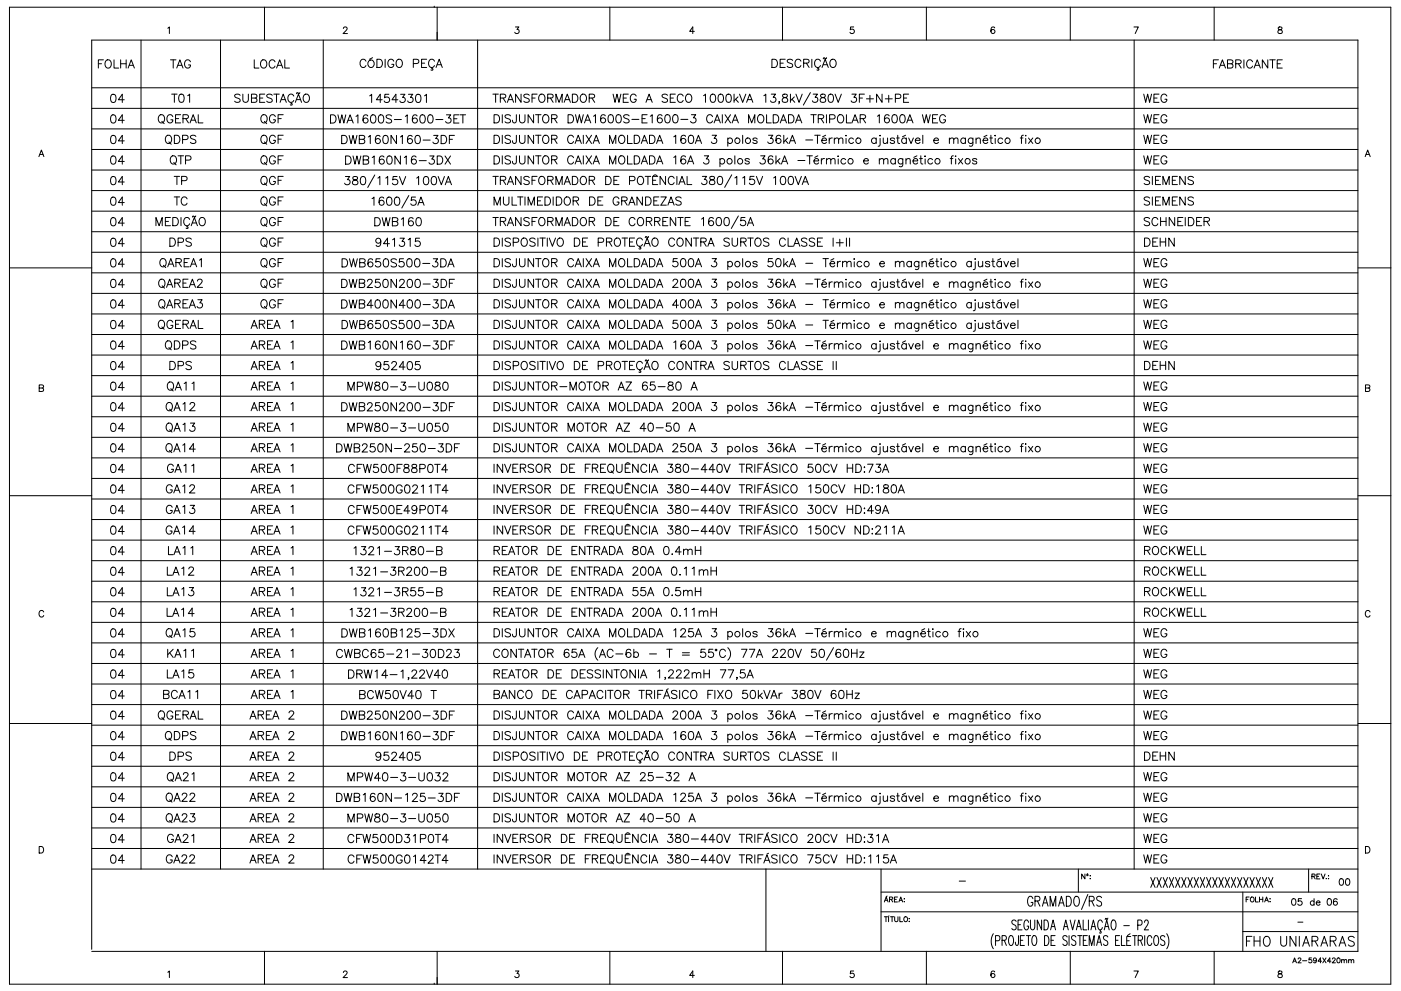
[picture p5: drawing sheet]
<svg xmlns="http://www.w3.org/2000/svg" width="594mm" height="420mm" viewBox="0 0 594 420" stroke-linecap="round" stroke-linejoin="round" font-family="sans-serif">
<!-- layer: 0 -->
<g fill="none" stroke="#000" stroke-width=".42">
<path d="M4 3.1h585.8v414.2h-585.8zM59.8 17v351.5M71.2 12l.6-.6v2.8M93.5 17v351.5M112.2 3.1v13.9M137.1 17v351.5M145.6 12.1l.5-.7h.6l.5 .6-.4 .9-1.3 1.3h1.8M184.1 3.1h.1M185.4 3.1v13.9M202.5 17v351.5M218.6 11.4h1.4l-.8 1.1a.93 .93 0 0 1 .7 1.5 .93 .93 0 0 1-1.6-.3M258.6 3.1v13.9"/>
<path d="M294.4 13.3h-2l1.4-1.9v2.8M331.8 3.1v13.9M362 11.4h-1.3l-.1 1.2a.99 .99 0 0 1 1.4 0 .99 .99 0 0 1-.1 1.5 .99 .99 0 0 1-1.5-.4M392.8 3.1v13.9M421.8 11.8l-.2-.2a.9 .9 0 0 0-1.3 .4v1.8a.86 .86 0 0 0 1.4 .1 .86 .86 0 0 0-.3-1.4 .86 .86 0 0 0-1.2 .8M453.8 3.1v13.9M480.8 11.4h1.9l-1.3 2.8M480.9 17v351.5M514.9 3.1v13.9M542.1 11.6v.8l1.2 .4 .4 .5a.93 .93 0 0 1-.9 1 .93 .93 0 0 1-.9-1l1.7-1.2-.1-.5zM38.9 37.2h536.9M103 39.9v2.5a1.18 1.18 0 0 0 1.1 1 1.18 1.18 0 0 0 1.2-1v-2.5"/>
<path d="M112.3 39.9h-2.2v3.5h2.2M116.1 39.9h2.3M117.3 39.9v3.5M125.9 39.4l.6 .2M125.9 39.4l-.2 .3M127.2 39.2l-.4 .5-.3-.1M327.3 25.1h1.2a1.86 1.86 0 0 1 1.2 1.8 1.86 1.86 0 0 1-1.2 1.7h-1.2zM330.8 26.8h1.3M333 25.1h-2.2v3.5h2.2M336.1 25.6a1.31 1.31 0 0 0-1.2-.5 1.31 1.31 0 0 0-1.1 .9l.3 .4 1.7 .7 .3 1a1.52 1.52 0 0 1-2.3 0M339.6 26a1.29 1.29 0 0 0-1.5-.9 1.29 1.29 0 0 0-1 1.3v.9a1.29 1.29 0 0 0 1 1.3 1.29 1.29 0 0 0 1.5-.8M340.8 26.8l2-.2 .3-.5-.2-.6-.6-.4h-1.5v3.5"/>
<path d="M341.9 26.8l1.2 1.8M344.3 25.1v3.5M346.7 28.6v.5h.4l.1 .5h-.8M347.9 26a1.28 1.28 0 0 0-1.5-.9 1.28 1.28 0 0 0-1 1.3v.9a1.28 1.28 0 0 0 1 1.3 1.28 1.28 0 0 0 1.5-.8M348.6 28.6l1.3-3.5 1.3 3.5M349.1 27.4h1.6M350.5 24.5l-.3 .4-.8-.4-.3 .5M352.6 25.3a1.74 1.74 0 0 1 2 1.2 1.74 1.74 0 0 1-1 2.1 1.82 1.82 0 0 1-1.8-1.3 1.82 1.82 0 0 1 .8-2zM38.9 45.9h536.9M38.9 54.7h536.9M101.8 40.4a1.32 1.32 0 0 0-1.2-.5 1.32 1.32 0 0 0-1.1 .8l.3 .5 1.7 .7 .3 1a1.54 1.54 0 0 1-2.3 0M106.6 41.6l2-.2 .4-.5-.2-.7-.7-.3h-1.5v3.5h1.5a.91 .91 0 0 0 .9-.9 .91 .91 0 0 0-.9-.9"/>
<path d="M110.1 41.6h1.3M115.4 40.4a1.32 1.32 0 0 0-1.2-.5 1.32 1.32 0 0 0-1.1 .8l.3 .5 1.7 .7a.82 .82 0 0 1 0 1.3 1.63 1.63 0 0 1-2-.3M118.8 43.4l1.3-3.5 1.3 3.5M119.3 42.2h1.6M123.4 43.4v.5l.5 .2v.3h-.8M124.6 40.7a1.29 1.29 0 0 0-1.5-.8 1.29 1.29 0 0 0-1 1.3v.9a1.29 1.29 0 0 0 1 1.3 1.29 1.29 0 0 0 1.5-.8M125.2 43.4l1.4-3.5 1.3 3.5M125.7 42.2h1.7M128.9 40.4a1.28 1.28 0 0 1 1.5-.4 1.28 1.28 0 0 1 .8 1.2v.9a1.33 1.33 0 0 1-1.3 1.3 1.33 1.33 0 0 1-1.4-1.3zM16.5 66.4l1.1-2.8 1 2.8M16.9 65.5h1.3M38.9 63.4h536.9"/>
<path d="M38.9 72.1h536.9M210.2 74.8v3.5M212.2 76.4l1.9-.1 .4-.5-.2-.7-.7-.3h-1.4v3.5M213.3 76.4l1.2 1.9M215.1 78.3l1.4-3.5 1.3 3.5M215.6 77.1h1.7M221 74.8v3.5l-2.4-3.5v3.5M224.4 75.3a1.31 1.31 0 0 0-1.2-.6 1.31 1.31 0 0 0-1.1 .9l.3 .5 1.7 .7 .3 1a1.52 1.52 0 0 1-2.3 0M225.6 76.4h1.3M227.8 74.8h-2.2v3.5M229.1 74.9a1.74 1.74 0 0 1 2.1 1.2 1.74 1.74 0 0 1-1.1 2.2 1.82 1.82 0 0 1-1.7-1.3 1.82 1.82 0 0 1 .7-2.1zM232.2 76.4l2-.1 .4-.5-.2-.7-.7-.3h-1.5v3.5"/>
<path d="M233.4 76.4l1.2 1.9M235.7 78.3v-3.5l1.4 3.5 1.3-3.5v3.5M239.2 78.3l1.3-3.5 1.4 3.5M239.7 77.1h1.7M242.7 74.8h1.2a1.86 1.86 0 0 1 1.2 1.7 1.86 1.86 0 0 1-1.2 1.8h-1.2zM246.7 74.9a1.74 1.74 0 0 1 2.1 1.2 1.74 1.74 0 0 1-1.1 2.2 1.82 1.82 0 0 1-1.7-1.3 1.82 1.82 0 0 1 .7-2.1zM249.8 76.4l2-.1 .4-.5-.2-.7-.7-.3h-1.5v3.5M251 76.4l1.2 1.9M256.8 74.8h1.2a1.86 1.86 0 0 1 1.2 1.7 1.86 1.86 0 0 1-1.2 1.8h-1.2zM260.3 76.4h1.3M262.5 74.8h-2.2v3.5h2.2M266.9 76.6h1.5a.91 .91 0 0 0 .9-.9 .91 .91 0 0 0-.9-.9h-1.5v3.5"/>
<path d="M270.9 74.9a1.74 1.74 0 0 1 2.1 1.2 1.74 1.74 0 0 1-1.1 2.2 1.82 1.82 0 0 1-1.7-1.3 1.82 1.82 0 0 1 .7-2.1zM274.7 74.8v3.5M276.7 76.4h1.4M278.9 74.8h-2.2v3.5h2.2M282.2 74.8v3.5l-2.3-3.5v3.5M285.9 75.6a1.28 1.28 0 0 0-1.5-.8 1.28 1.28 0 0 0-1 1.3v.8a1.28 1.28 0 0 0 1 1.4 1.28 1.28 0 0 0 1.5-.9M287 74.8v3.5M287.9 78.3l1.3-3.5 1.3 3.5M288.4 77.1h1.6M291.4 74.8v3.5h1.9M297.8 74.8h1.8l-.9 1.3a1.16 1.16 0 0 1 .8 1.9 1.16 1.16 0 0 1-2-.4M301.1 74.9a.7 .7 0 0 0 .4 1.2 1.25 1.25 0 0 1 1.4 .5 1.25 1.25 0 0 1-.1 1.5l-1.2 .2a1 1 0 0 1-.8-1.1 1 1 0 0 1 1-.9l.7-.2a.7 .7 0 0 0 .3-1.2z"/>
<path d="M304.6 74.9a1.14 1.14 0 0 1 1.7 .5 1.76 1.76 0 0 1-1.2 2.9 2.23 2.23 0 0 1-.5-3.4zM310.3 74.1l-3 5.3M311.6 75.4l.8-.6v3.5M314.9 75.4l.9-.6v3.5M319.7 74.8h-1.6l-.2 1.5a1.23 1.23 0 0 1 1.9-.1 1.23 1.23 0 0 1-.3 1.9 1.23 1.23 0 0 1-1.8-.5M320.7 74.8l1.4 3.5 1.3-3.5M328 75.4l.9-.6v3.5M331.4 74.9a1.15 1.15 0 0 1 1.6 .5 1.76 1.76 0 0 1-1.1 2.9 2.23 2.23 0 0 1-.5-3.4zM334.7 74.9a1.15 1.15 0 0 1 1.6 .5 1.76 1.76 0 0 1-1.1 2.9 2.23 2.23 0 0 1-.5-3.4zM337.2 74.8l1.3 3.5 1.3-3.5M340.2 78.3l1.3-3.5 1.3 3.5M340.7 77.1h1.6"/>
<path d="M578.9 66.4l1-2.8 1.1 2.8M579.3 65.5h1.3M38.9 80.8h536.9M38.9 89.5h536.9M38.9 98.2h536.9M66.1 95.7v-3.5l1.4 3.5 1.3-3.5v3.5M70.1 93.9h1.3M72.3 92.2h-2.2v3.5h2.2M73.3 92.2h1.1a1.86 1.86 0 0 1 1.2 1.8 1.86 1.86 0 0 1-1.2 1.7h-1.1zM76.8 92.2v3.5M79.3 95.7v.5l.4 .2v.3h-.8M80.4 93a1.28 1.28 0 0 0-1.5-.8 1.28 1.28 0 0 0-1 1.3v.9a1.28 1.28 0 0 0 1 1.3 1.28 1.28 0 0 0 1.5-.8"/>
<path d="M81.1 95.7l1.3-3.5 1.3 3.5M81.6 94.5h1.6M83 91.5l-.3 .5-.8-.4-.3 .4M84.7 92.7a1.29 1.29 0 0 1 1.5-.4 1.29 1.29 0 0 1 .9 1.2v.9a1.33 1.33 0 0 1-1.4 1.3 1.33 1.33 0 0 1-1.3-1.3zM157.7 84.2l.9-.6v3.4M162.7 84.1a1.02 1.02 0 0 0-1.5-.4 1.99 1.99 0 0 0 .7 3.3 1.08 1.08 0 0 0 1-1.1 1.08 1.08 0 0 0-1.1-1 1.08 1.08 0 0 0-1.1 1M164.4 83.7a1.13 1.13 0 0 1 1.7 .5 1.75 1.75 0 0 1-1.2 2.8 2.22 2.22 0 0 1-.5-3.3zM167.7 83.7a1.12 1.12 0 0 1 1.7 .5 1.75 1.75 0 0 1-1.2 2.8 2.2 2.2 0 0 1-.5-3.3zM173.4 82.9l-3 5.3M176.2 83.6h-1.7l-.1 1.4a1.23 1.23 0 0 1 1.8 0 1.23 1.23 0 0 1-.2 1.9 1.23 1.23 0 0 1-1.8-.5M177.2 87l1.3-3.4 1.3 3.4M177.7 85.9h1.6"/>
<path d="M4.1 113.6h34.8M38.9 107h536.9M38.9 115.7h536.9M209.5 100.9h1.2a1.86 1.86 0 0 1 1.2 1.8 1.86 1.86 0 0 1-1.2 1.7h-1.2zM213 100.9v3.5M216.5 101.4a1.31 1.31 0 0 0-1.3-.5 1.31 1.31 0 0 0-1.1 .9l.4 .5 1.6 .6 .4 1a1.52 1.52 0 0 1-2.4 0M217.6 102.8h1.5a.92 .92 0 0 0 .9-1 .92 .92 0 0 0-.9-.9h-1.5v3.5M221.3 101.4a1.29 1.29 0 0 1 1.5-.4 1.29 1.29 0 0 1 .8 1.3v.8a1.33 1.33 0 0 1-1.3 1.4 1.33 1.33 0 0 1-1.3-1.4zM226.9 101.4a1.32 1.32 0 0 0-1.2-.5 1.32 1.32 0 0 0-1.1 .9l.3 .5 1.7 .6 .3 1a1.54 1.54 0 0 1-2.3 0M228.1 100.9v3.5M230.1 100.9v3.5M232.1 100.9v3.5"/>
<path d="M232.9 100.9l1.3 3.5 1.4-3.5M236.9 101.1a1.74 1.74 0 0 1 2.1 1.2 1.74 1.74 0 0 1-1.1 2.1 1.82 1.82 0 0 1-1.7-1.3 1.82 1.82 0 0 1 .7-2zM243.5 100.9h1.2a1.86 1.86 0 0 1 1.2 1.8 1.86 1.86 0 0 1-1.2 1.7h-1.2zM247 102.6h1.3M249.2 100.9h-2.2v3.5h2.2M253.7 102.8h1.5a.92 .92 0 0 0 .8-1 .92 .92 0 0 0-.8-.9h-1.5v3.5M257.1 102.6l2-.2 .4-.5-.2-.6-.7-.4h-1.5v3.5M258.3 102.6l1.2 1.8M260.8 101.4a1.29 1.29 0 0 1 1.5-.4 1.29 1.29 0 0 1 .8 1.3v.8a1.33 1.33 0 0 1-1.3 1.4 1.33 1.33 0 0 1-1.3-1.4zM264.9 100.9v3.5M266.9 102.6h1.4M269.1 100.9h-2.2v3.5h2.2"/>
<path d="M271.3 104.4v.5h.3l.2 .5h-.9M272.4 101.8a1.28 1.28 0 0 0-1.4-.9 1.28 1.28 0 0 0-1.1 1.4v.8a1.28 1.28 0 0 0 1.1 1.3 1.28 1.28 0 0 0 1.4-.8M273.1 104.4l1.3-3.5 1.3 3.5M273.6 103.3h1.6M276.7 101.4a1.29 1.29 0 0 1 1.5-.4 1.29 1.29 0 0 1 .9 1.3v.8a1.33 1.33 0 0 1-1.4 1.4 1.33 1.33 0 0 1-1.3-1.4zM286 101.8a1.28 1.28 0 0 0-1.4-.9 1.28 1.28 0 0 0-1.1 1.4v.8a1.28 1.28 0 0 0 1.1 1.3 1.28 1.28 0 0 0 1.4-.8M287.7 101.1a1.74 1.74 0 0 1 2.1 1.2 1.74 1.74 0 0 1-1.1 2.1 1.82 1.82 0 0 1-1.7-1.3 1.82 1.82 0 0 1 .7-2zM293.2 100.9v3.5l-2.3-3.5v3.5M295.2 100.9v3.5M297.2 102.6l2-.2 .3-.5-.2-.6-.6-.4h-1.5v3.5M298.3 102.6l1.2 1.8M300.1 104.4l1.4-3.5 1.3 3.5"/>
<path d="M300.6 103.3h1.7M309.3 101.4a1.32 1.32 0 0 0-1.3-.5 1.32 1.32 0 0 0-1 .9l.3 .5 1.6 .6 .4 1a1.54 1.54 0 0 1-2.3 0M310.4 100.9v2.5a1.17 1.17 0 0 0 1.2 1 1.17 1.17 0 0 0 1.2-1v-2.5M314.1 102.6l2-.2 .3-.5-.1-.6-.7-.4h-1.5v3.5M315.3 102.6l1.1 1.8M318.2 100.9v3.5M320.7 101.1a1.74 1.74 0 0 1 2.1 1.2 1.74 1.74 0 0 1-1.1 2.1 1.82 1.82 0 0 1-1.7-1.3 1.82 1.82 0 0 1 .7-2zM326 101.4a1.31 1.31 0 0 0-1.2-.5 1.31 1.31 0 0 0-1.1 .9l.4 .5 1.6 .6 .3 1a1.52 1.52 0 0 1-2.3 0M333 101.8a1.28 1.28 0 0 0-1.4-.9 1.28 1.28 0 0 0-1.1 1.4v.8a1.28 1.28 0 0 0 1.1 1.3 1.28 1.28 0 0 0 1.4-.8M334.2 100.9v3.5h2M336.5 104.4l1.3-3.5 1.4 3.5M337 103.3h1.7"/>
<path d="M342.2 101.4a1.32 1.32 0 0 0-1.3-.5 1.32 1.32 0 0 0-1.1 .9l.4 .5 1.6 .6 .4 1a1.53 1.53 0 0 1-2.4 0M345.5 101.4a1.32 1.32 0 0 0-1.3-.5 1.32 1.32 0 0 0-1.1 .9l.4 .5 1.6 .6 .4 1a1.54 1.54 0 0 1-2.4 0M346.6 102.6h1.4M348.8 100.9h-2.2v3.5h2.2M353.3 100.9v3.5M354.6 102.9h3M356.1 101.4v3M358.9 100.9v3.5M360.2 100.9v3.5M575.9 113.6h13.9M38.9 124.4h536.9M38.9 133.1h536.9"/>
<path d="M209.5 135.8h1.2a1.86 1.86 0 0 1 1.2 1.7 1.86 1.86 0 0 1-1.2 1.8h-1.2zM213 135.8v3.5M216.5 136.3a1.31 1.31 0 0 0-1.3-.6 1.31 1.31 0 0 0-1.1 .9l.4 .5 1.6 .7a.82 .82 0 0 1 0 1.3 1.61 1.61 0 0 1-2-.3M219 135.8l-.2 3.1-.5 .4-.7-.2-.3-1M220.3 135.8v2.5a1.18 1.18 0 0 0 1.1 1 1.18 1.18 0 0 0 1.2-1v-2.5M226.3 135.8v3.5l-2.4-3.5v3.5M228.3 135.8v3.5M230.4 136.3a1.29 1.29 0 0 1 1.5-.5 1.29 1.29 0 0 1 .8 1.3v.9a1.33 1.33 0 0 1-1.3 1.3 1.33 1.33 0 0 1-1.3-1.3zM233.9 137.5l2-.2 .3-.5-.1-.7-.7-.3h-1.5v3.5M235.1 137.5l1.1 1.8M243.2 136.6a1.28 1.28 0 0 0-1.5-.8 1.28 1.28 0 0 0-1 1.3v.9a1.28 1.28 0 0 0 1 1.3 1.28 1.28 0 0 0 1.5-.8M243.9 139.3l1.3-3.5 1.3 3.5"/>
<path d="M244.4 138.1h1.6M247.3 135.8v3.5M248.5 135.8l2.3 3.5M250.8 135.8l-2.3 3.5M251.5 139.3l1.3-3.5 1.4 3.5M252 138.1h1.7M258.5 139.3v-3.5l1.3 3.5 1.3-3.5v3.5M262.6 136.3a1.28 1.28 0 0 1 1.5-.5 1.28 1.28 0 0 1 .8 1.3v.9a1.33 1.33 0 0 1-1.3 1.3 1.33 1.33 0 0 1-1.3-1.3zM266.1 135.8v3.5h2M268.9 135.8h1.2a1.86 1.86 0 0 1 1.2 1.7 1.86 1.86 0 0 1-1.2 1.8h-1.2zM271.9 139.3l1.4-3.5 1.3 3.5M272.4 138.1h1.7"/>
<path d="M275.4 135.8h1.2a1.86 1.86 0 0 1 1.2 1.7 1.86 1.86 0 0 1-1.2 1.8h-1.2zM278.4 139.3l1.3-3.5 1.4 3.5M278.9 138.1h1.7M287.2 135.8h-1.7l-.1 1.5a1.23 1.23 0 0 1 1.8 0 1.23 1.23 0 0 1-.2 1.8 1.23 1.23 0 0 1-1.8-.5M289 136a1.13 1.13 0 0 1 1.7 .5 1.75 1.75 0 0 1-1.2 2.8 2.22 2.22 0 0 1-.5-3.3zM292.3 136a1.13 1.13 0 0 1 1.7 .5 1.75 1.75 0 0 1-1.2 2.8 2.22 2.22 0 0 1-.5-3.3zM294.8 139.3l1.4-3.5 1.3 3.5M295.3 138.1h1.7M302 135.8h1.8l-1 1.3a1.16 1.16 0 0 1 .9 1.9 1.16 1.16 0 0 1-2.1-.4M308.6 137.5a1.11 1.11 0 0 1 1.7-.2 1.11 1.11 0 0 1 0 1.6 1.11 1.11 0 0 1-1.7-.1M308.6 137v3.4M314.9 135.8v3.5"/>
<path d="M321.1 137.5a1.06 1.06 0 0 0-1.9 0l.5 .5 1.2 .3 .2 .5a1.06 1.06 0 0 1-1.9 0M327.5 135.8h-1.6l-.2 1.5a1.23 1.23 0 0 1 1.9 0 1.23 1.23 0 0 1-.3 1.8 1.23 1.23 0 0 1-1.8-.5M329.4 136a1.13 1.13 0 0 1 1.6 .5 1.75 1.75 0 0 1-1.1 2.8 2.22 2.22 0 0 1-.5-3.3zM332.4 135.8v3.5M333 138l1.2 1.3M334 137l-1.6 1.6M334.7 139.3l1.3-3.5 1.3 3.5M335.2 138.1h1.6M341.7 137.8h2.9M350.1 135.8v3.5M352 138h1.9a1.07 1.07 0 0 0-1.5-1 1.07 1.07 0 0 0-.3 1.8 1.06 1.06 0 0 0 1.8 0M353.6 135.8l-1.3 .7"/>
<path d="M355.1 137v2.3M356.4 137a1.11 1.11 0 0 0-1.3 1M357.3 137.6l.8-.6 .8 .1 .2 2.2M357.3 137v2.3M359.1 137.6l.8-.6 .8 .1 .2 2.2M362.2 135.8v.3zM362.2 137.1v2.2M365.4 137.5a1.11 1.11 0 0 0-1.6-.2 1.11 1.11 0 0 0 0 1.6 1.11 1.11 0 0 0 1.6-.1M373 138h2a1.07 1.07 0 0 0-1.5-1 1.07 1.07 0 0 0-.3 1.8 1.05 1.05 0 0 0 1.8 0M379.7 137.6l.8-.6 .8 .1 .2 2.2M379.7 137v2.3M381.5 137.6l.8-.6 .9 .1 .1 2.2"/>
<path d="M386.5 137.5a1.11 1.11 0 0 0-1.7-.2 1.11 1.11 0 0 0 0 1.6 1.11 1.11 0 0 0 1.7-.1M386.5 137v2.3M389.6 137v2.6a.92 .92 0 0 1-.5 .8 .92 .92 0 0 1-1-.1M389.6 137.5a1.11 1.11 0 0 0-1.6-.2 1.11 1.11 0 0 0 0 1.6 1.11 1.11 0 0 0 1.6-.1M391 137.6l.8-.6 .8 .1 .2 2.2M391 137v2.3M394 138h1.9a1.07 1.07 0 0 0-1.5-1 1.07 1.07 0 0 0-.3 1.8 1.06 1.06 0 0 0 1.8 0M395.6 135.8l-1.3 .7M396.8 137h1.1M397.3 135.8v2.8l.1 .5 .7 .2M399.1 135.8v.3zM399.1 137.1v2.2"/>
<path d="M402.3 137.5a1.11 1.11 0 0 0-1.7-.2 1.11 1.11 0 0 0 0 1.6 1.11 1.11 0 0 0 1.7-.1M411.9 137.5a1.11 1.11 0 0 0-1.7-.2 1.11 1.11 0 0 0 0 1.6 1.11 1.11 0 0 0 1.7-.1M411.9 137v2.3M413.5 135.8v.3zM413.5 137.1v2.7l-.1 .5-.7 .1M414.9 137l.1 2.1 .9 .2 .8-.7M416.7 137v2.3M419.7 137.5a1.05 1.05 0 0 0-1.8 0l.5 .5 1.1 .3 .2 .5a1.05 1.05 0 0 1-1.8 0M420.5 137h1.2M421 135.8v2.8l.2 .5 .6 .2M424.3 135.8l-1.3 .7M424.7 137.5a1.11 1.11 0 0 0-1.7-.2 1.11 1.11 0 0 0 0 1.6 1.11 1.11 0 0 0 1.7-.1"/>
<path d="M424.7 137v2.3M425.7 137l1 2.3 1-2.3M428.5 138h2a1.07 1.07 0 0 0-1.5-1 1.07 1.07 0 0 0-.4 1.8 1.06 1.06 0 0 0 1.9 0M431.6 135.8v3.5M38.9 141.8h536.9M38.9 150.5h536.9M38.9 159.3h536.9M209.5 153.2h1.2a1.86 1.86 0 0 1 1.2 1.8 1.86 1.86 0 0 1-1.2 1.7h-1.2zM213 153.2v3.5M216.5 153.7a1.31 1.31 0 0 0-1.3-.5 1.31 1.31 0 0 0-1.1 .9l.4 .5 1.6 .6a.82 .82 0 0 1 0 1.3 1.59 1.59 0 0 1-2-.3M217.6 155.1h1.5a.92 .92 0 0 0 .9-1 .92 .92 0 0 0-.9-.9h-1.5v3.5M221.3 153.7a1.29 1.29 0 0 1 1.5-.4 1.29 1.29 0 0 1 .8 1.3v.8a1.33 1.33 0 0 1-1.3 1.4 1.33 1.33 0 0 1-1.3-1.4z"/>
<path d="M226.9 153.7a1.32 1.32 0 0 0-1.2-.5 1.32 1.32 0 0 0-1.1 .9l.3 .5 1.7 .6 .3 1a1.54 1.54 0 0 1-2.3 0M228.1 153.2v3.5M228.9 153.2h2.3M230.1 153.2v3.5M232.1 153.2v3.5M232.9 153.2l1.3 3.5 1.4-3.5M236.9 153.4a1.74 1.74 0 0 1 2.1 1.2 1.74 1.74 0 0 1-1.1 2.1 1.82 1.82 0 0 1-1.7-1.3 1.82 1.82 0 0 1 .7-2zM243.5 153.2h1.2a1.86 1.86 0 0 1 1.2 1.8 1.86 1.86 0 0 1-1.2 1.7h-1.2zM247 154.9h1.3M249.2 153.2h-2.2v3.5h2.2M253.7 155.1h1.5a.92 .92 0 0 0 .8-1 .92 .92 0 0 0-.8-.9h-1.5v3.5M257.1 154.9l2-.2 .4-.5-.2-.6-.7-.4h-1.5v3.5"/>
<path d="M258.3 154.9l1.2 1.8M260.8 153.7a1.29 1.29 0 0 1 1.5-.4 1.29 1.29 0 0 1 .8 1.3v.8a1.33 1.33 0 0 1-1.3 1.4 1.33 1.33 0 0 1-1.3-1.4zM263.8 153.2h2.3M264.9 153.2v3.5M266.9 154.9h1.4M269.1 153.2h-2.2v3.5h2.2M271.3 156.7v.5h.3l.2 .5h-.9M272.4 154.1a1.28 1.28 0 0 0-1.4-.9 1.28 1.28 0 0 0-1.1 1.4v.8a1.28 1.28 0 0 0 1.1 1.3 1.28 1.28 0 0 0 1.4-.8M273.1 156.7l1.3-3.5 1.3 3.5M273.6 155.6h1.6M276.7 153.7a1.29 1.29 0 0 1 1.5-.4 1.29 1.29 0 0 1 .9 1.3v.8a1.33 1.33 0 0 1-1.4 1.4 1.33 1.33 0 0 1-1.3-1.4zM286 154.1a1.28 1.28 0 0 0-1.4-.9 1.28 1.28 0 0 0-1.1 1.4v.8a1.28 1.28 0 0 0 1.1 1.3 1.28 1.28 0 0 0 1.4-.8"/>
<path d="M287.7 153.4a1.74 1.74 0 0 1 2.1 1.2 1.74 1.74 0 0 1-1.1 2.1 1.82 1.82 0 0 1-1.7-1.3 1.82 1.82 0 0 1 .7-2zM293.2 153.2v3.5l-2.3-3.5v3.5M294 153.2h2.3M295.2 153.2v3.5M297.2 154.9l2-.2 .3-.5-.2-.6-.6-.4h-1.5v3.5M298.3 154.9l1.2 1.8M300.1 156.7l1.4-3.5 1.3 3.5M300.6 155.6h1.7M309.3 153.7a1.32 1.32 0 0 0-1.3-.5 1.32 1.32 0 0 0-1 .9l.3 .5 1.6 .6 .4 1a1.54 1.54 0 0 1-2.3 0M310.4 153.2v2.5a1.17 1.17 0 0 0 1.2 1 1.17 1.17 0 0 0 1.2-1v-2.5M314.1 154.9l2-.2 .3-.5-.1-.6-.7-.4h-1.5v3.5M315.3 154.9l1.1 1.8"/>
<path d="M317.1 153.2h2.3M318.2 153.2v3.5M320.7 153.4a1.74 1.74 0 0 1 2.1 1.2 1.74 1.74 0 0 1-1.1 2.1 1.82 1.82 0 0 1-1.7-1.3 1.82 1.82 0 0 1 .7-2zM326 153.7a1.31 1.31 0 0 0-1.2-.5 1.31 1.31 0 0 0-1.1 .9l.4 .5 1.6 .6a.82 .82 0 0 1 0 1.3 1.59 1.59 0 0 1-2-.3M333 154.1a1.28 1.28 0 0 0-1.4-.9 1.28 1.28 0 0 0-1.1 1.4v.8a1.28 1.28 0 0 0 1.1 1.3 1.28 1.28 0 0 0 1.4-.8M334.2 153.2v3.5h2M336.5 156.7l1.3-3.5 1.4 3.5M337 155.6h1.7M342.2 153.7a1.32 1.32 0 0 0-1.3-.5 1.32 1.32 0 0 0-1.1 .9l.4 .5 1.6 .6a.82 .82 0 0 1 0 1.3 1.61 1.61 0 0 1-2-.3M345.5 153.7a1.32 1.32 0 0 0-1.3-.5 1.32 1.32 0 0 0-1.1 .9l.4 .5 1.6 .6 .4 1a1.54 1.54 0 0 1-2.4 0M346.6 154.9h1.4M348.8 153.2h-2.2v3.5h2.2"/>
<path d="M353.3 153.2v3.5M354.6 153.2v3.5M16.6 164.5l1.6-.1 .3-.7-.7-.5h-1.2v2.8l1.7-.3 .2-.7-.7-.5M38.9 168h536.9M38.9 176.7h536.9M579 164.5l1.6-.1 .2-1-1.8-.2v2.8l1.8-.3 .1-.7-.7-.5M38.9 185.4h536.9M38.9 194.1h536.9M4.1 210.2h34.8M38.9 202.8h536.9M38.9 211.6h536.9M575.9 210.2h13.9"/>
<path d="M38.9 220.3h536.9M38.9 229h536.9M38.9 237.7h536.9M18.5 259.5a1.03 1.03 0 0 0-1.1-.7 1.03 1.03 0 0 0-.8 1.1v.7a1.02 1.02 0 0 0 .8 1 1.02 1.02 0 0 0 1.1-.7M38.9 246.4h536.9M38.9 255.1h536.9M580.9 259.5a1.03 1.03 0 0 0-1.1-.7 1.03 1.03 0 0 0-.8 1.1v.7a1.02 1.02 0 0 0 .8 1 1.02 1.02 0 0 0 1.1-.7M38.9 263.9h536.9M38.9 272.6h536.9M211.8 276.1a1.28 1.28 0 0 0-1.4-.8 1.28 1.28 0 0 0-1.1 1.3v.8a1.28 1.28 0 0 0 1.1 1.4 1.28 1.28 0 0 0 1.4-.9M213.2 275.8a1.28 1.28 0 0 1 1.4-.5 1.28 1.28 0 0 1 .9 1.3v.8a1.33 1.33 0 0 1-1.4 1.4 1.33 1.33 0 0 1-1.3-1.4zM219 275.3v3.4l-2.4-3.4v3.4"/>
<path d="M221 275.3v3.4M222.4 278.7l1.4-3.4 1.3 3.4M222.9 277.6h1.7M226.6 275.3v3.4M228.8 275.8a1.29 1.29 0 0 1 1.4-.5 1.29 1.29 0 0 1 .9 1.3v.8a1.33 1.33 0 0 1-1.3 1.4 1.33 1.33 0 0 1-1.4-1.4zM232.2 276.9l2-.1 .4-.5-.2-.7-.7-.3h-1.5v3.4M233.4 276.9l1.2 1.8M241.2 275.8a1.02 1.02 0 0 0-1.5-.4 1.99 1.99 0 0 0 .7 3.3 1.08 1.08 0 0 0 1-1.1 1.08 1.08 0 0 0-1.1-1 1.08 1.08 0 0 0-1.1 1M244.4 275.3h-1.7l-.2 1.5a1.23 1.23 0 0 1 1.9-.1 1.23 1.23 0 0 1-.2 1.9 1.23 1.23 0 0 1-1.8-.5M245.4 278.7l1.3-3.4 1.3 3.4M245.9 277.6h1.6M253.5 274.6a3.6 3.6 0 0 0 0 5.3"/>
<path d="M254.2 278.7l1.3-3.4 1.3 3.4M254.7 277.6h1.6M260 276.1a1.29 1.29 0 0 0-1.5-.8 1.29 1.29 0 0 0-1 1.3v.8a1.29 1.29 0 0 0 1 1.4 1.29 1.29 0 0 0 1.5-.9M261.1 277.3h3M267.4 275.8a1 1 0 0 0-.9-.6 1 1 0 0 0-.9 .7 2.02 2.02 0 0 0 .8 2.8 1.08 1.08 0 0 0 1.2-1 1.08 1.08 0 0 0-1-1.1 1.08 1.08 0 0 0-1.2 1M268.8 276.9a1.11 1.11 0 0 1 1.6-.1 1.11 1.11 0 0 1 0 1.6 1.11 1.11 0 0 1-1.6-.2M268.8 275.3v3.4M275.4 277.3h3M283.9 275.3v3.4M289.4 276.8h2.9M289.4 277.7h2.9M299 275.3h-1.7l-.1 1.5a1.23 1.23 0 0 1 1.8-.1 1.23 1.23 0 0 1-.2 1.9 1.23 1.23 0 0 1-1.8-.5"/>
<path d="M302.3 275.3h-1.7l-.1 1.5a1.23 1.23 0 0 1 1.8-.1 1.23 1.23 0 0 1-.2 1.9 1.23 1.23 0 0 1-1.8-.5M307.6 276.1a1.28 1.28 0 0 0-1.4-.8 1.28 1.28 0 0 0-1.1 1.3v.8a1.28 1.28 0 0 0 1.1 1.4 1.28 1.28 0 0 0 1.4-.9M308.6 274.6a3.6 3.6 0 0 1 0 5.3M314.4 275.3h2.4l-1.7 3.4M317.7 275.3h2.4l-1.7 3.4M320.7 278.7l1.4-3.4 1.3 3.4M321.2 277.6h1.7M327.7 276.1l.3-.7 1-.1 .5 .3 .2 .7-2.2 2.4h2.4M331 276.1l.7-.8 1.1 .3a1.09 1.09 0 0 1-.3 1.5l-1.6 1.6h2.3M334.7 275.4a1.13 1.13 0 0 1 1.6 .5 1.75 1.75 0 0 1-1.1 2.8 2.22 2.22 0 0 1-.5-3.3zM337.2 275.3l1.3 3.4 1.3-3.4M346 275.3h-1.7l-.2 1.5a1.23 1.23 0 0 1 1.9-.1 1.23 1.23 0 0 1-.2 1.9 1.23 1.23 0 0 1-1.8-.5"/>
<path d="M347.8 275.4a1.13 1.13 0 0 1 1.7 .5 1.75 1.75 0 0 1-1.2 2.8 2.22 2.22 0 0 1-.5-3.3zM353.4 274.6l-3 5.3M356.4 275.8a1.02 1.02 0 0 0-1.5-.4 1.99 1.99 0 0 0 .7 3.3 1.08 1.08 0 0 0 1-1.1 1.08 1.08 0 0 0-1.1-1 1.08 1.08 0 0 0-1.1 1M358.1 275.4a1.13 1.13 0 0 1 1.7 .5 1.75 1.75 0 0 1-1.2 2.8 2.22 2.22 0 0 1-.5-3.3zM361.1 275.3v3.4M361.1 276.9h2.3M363.4 275.3v3.4M364.6 276.4h1.8l-1.8 2.3h1.8M38.9 281.3h536.9M38.9 290h536.9M38.9 298.7h536.9M4.1 306.7h34.8"/>
<path d="M38.9 307.4h536.9M38.9 316.2h536.9M209.5 318.8h1.2a1.86 1.86 0 0 1 1.2 1.8 1.86 1.86 0 0 1-1.2 1.7h-1.2zM213 318.8v3.5M216.5 319.3a1.31 1.31 0 0 0-1.3-.5 1.31 1.31 0 0 0-1.1 .9l.4 .5 1.6 .6 .4 1a1.52 1.52 0 0 1-2.4 0M221.3 319.3a1.29 1.29 0 0 1 1.5-.4 1.29 1.29 0 0 1 .8 1.3v.8a1.33 1.33 0 0 1-1.3 1.4 1.33 1.33 0 0 1-1.3-1.4zM226.9 319.3a1.32 1.32 0 0 0-1.2-.5 1.32 1.32 0 0 0-1.1 .9l.3 .5 1.7 .6 .3 1a1.54 1.54 0 0 1-2.3 0M228.1 318.8v3.5M230.1 318.8v3.5M232.1 318.8v3.5M232.9 318.8l1.3 3.5 1.4-3.5M236.9 319a1.74 1.74 0 0 1 2.1 1.2 1.74 1.74 0 0 1-1.1 2.1 1.82 1.82 0 0 1-1.7-1.3 1.82 1.82 0 0 1 .7-2z"/>
<path d="M243.5 318.8h1.2a1.86 1.86 0 0 1 1.2 1.8 1.86 1.86 0 0 1-1.2 1.7h-1.2zM249.2 318.8h-2.2v3.5h2.2M260.8 319.3a1.29 1.29 0 0 1 1.5-.4 1.29 1.29 0 0 1 .8 1.3v.8a1.33 1.33 0 0 1-1.3 1.4 1.33 1.33 0 0 1-1.3-1.4zM264.9 318.8v3.5M269.1 318.8h-2.2v3.5h2.2M272.4 319.7a1.28 1.28 0 0 0-1.4-.9 1.28 1.28 0 0 0-1.1 1.4v.8a1.28 1.28 0 0 0 1.1 1.3 1.28 1.28 0 0 0 1.4-.8M276.7 319.3a1.29 1.29 0 0 1 1.5-.4 1.29 1.29 0 0 1 .9 1.3v.8a1.33 1.33 0 0 1-1.4 1.4 1.33 1.33 0 0 1-1.3-1.4zM286 319.7a1.28 1.28 0 0 0-1.4-.9 1.28 1.28 0 0 0-1.1 1.4v.8a1.28 1.28 0 0 0 1.1 1.3 1.28 1.28 0 0 0 1.4-.8M287.7 319a1.74 1.74 0 0 1 2.1 1.2 1.74 1.74 0 0 1-1.1 2.1 1.82 1.82 0 0 1-1.7-1.3 1.82 1.82 0 0 1 .7-2zM293.2 318.8v3.5l-2.3-3.5v3.5M295.2 318.8v3.5M309.3 319.3a1.32 1.32 0 0 0-1.3-.5 1.32 1.32 0 0 0-1 .9l.3 .5 1.6 .6 .4 1a1.54 1.54 0 0 1-2.3 0"/>
<path d="M310.4 318.8v2.5a1.17 1.17 0 0 0 1.2 1 1.17 1.17 0 0 0 1.2-1v-2.5M318.2 318.8v3.5M320.7 319a1.74 1.74 0 0 1 2.1 1.2 1.74 1.74 0 0 1-1.1 2.1 1.82 1.82 0 0 1-1.7-1.3 1.82 1.82 0 0 1 .7-2zM326 319.3a1.31 1.31 0 0 0-1.2-.5 1.31 1.31 0 0 0-1.1 .9l.4 .5 1.6 .6 .3 1a1.52 1.52 0 0 1-2.3 0M333 319.7a1.28 1.28 0 0 0-1.4-.9 1.28 1.28 0 0 0-1.1 1.4v.8a1.28 1.28 0 0 0 1.1 1.3 1.28 1.28 0 0 0 1.4-.8M334.2 318.8v3.5h2M342.2 319.3a1.32 1.32 0 0 0-1.3-.5 1.32 1.32 0 0 0-1.1 .9l.4 .5 1.6 .6 .4 1a1.53 1.53 0 0 1-2.4 0M345.5 319.3a1.32 1.32 0 0 0-1.3-.5 1.32 1.32 0 0 0-1.1 .9l.4 .5 1.6 .6 .4 1a1.54 1.54 0 0 1-2.4 0M348.8 318.8h-2.2v3.5h2.2M353.3 318.8v3.5M354.6 318.8v3.5M575.9 306.7h13.9"/>
<path d="M38.9 324.9h536.9M38.9 333.6h536.9M217.6 320.7h1.5a.92 .92 0 0 0 .9-.9 .92 .92 0 0 0-.9-1h-1.5v3.5M247 320.5h1.3M253.7 320.7h1.5a.92 .92 0 0 0 .8-.9 .92 .92 0 0 0-.8-1h-1.5v3.5M257.1 320.5l2-.2 .4-.5-.2-.6-.7-.4h-1.5v3.5M258.3 320.5l1.2 1.8M266.9 320.5h1.4M271.3 322.3v.5h.3l.2 .5h-.9M273.1 322.3l1.3-3.5 1.3 3.5M273.6 321.2h1.6M297.2 320.5l2-.2 .3-.5-.2-.6-.6-.4h-1.5v3.5"/>
<path d="M298.3 320.5l1.2 1.8M300.1 322.3l1.4-3.5 1.3 3.5M300.6 321.2h1.7M314.1 320.5l2-.2 .3-.5-.1-.6-.7-.4h-1.5v3.5M315.3 320.5l1.1 1.8M336.5 322.3l1.3-3.5 1.4 3.5M337 321.2h1.7M346.6 320.5h1.4M16.6 358.9h1a1.48 1.48 0 0 1 .9 1.4 1.48 1.48 0 0 1-.9 1.4h-1zM38.9 342.3h536.9M38.9 351h536.9M38.9 359.7h536.9"/>
<path d="M579 358.9h.9a1.48 1.48 0 0 1 1 1.4 1.48 1.48 0 0 1-1 1.4h-.9zM38.9 368.5h536.9M324.8 368.5v34.8M373.6 378.2h202.2M373.6 368.5v34.8M527 378.2v25.1M554.9 368.5v9.7M373.6 386.6h202.2M527 395h48.8M38.9 402.5v-385.5h536.9v386.4h-536.9M71.2 412.2l.6-.5v2.8M112.2 403.3v14"/>
<path d="M145.6 412.3l.5-.6h.6l.5 .5-.4 .9-1.3 1.4h1.8M184.1 417.3h.1M185.4 403.3v14M218.6 411.7h1.4l-.8 1.1a.93 .93 0 0 1 .7 1.5 .93 .93 0 0 1-1.6-.4M258.6 403.3v14M294.4 413.5h-2l1.4-1.8v2.8M331.8 403.3v14M362 411.7h-1.3l-.1 1.2a.99 .99 0 0 1 1.4 0 .99 .99 0 0 1-.1 1.4 .99 .99 0 0 1-1.5-.4M392.8 403.3v14M421.8 412.1l-.2-.3a.9 .9 0 0 0-1.3 .4v1.9a.86 .86 0 0 0 1.4 0 .86 .86 0 0 0-.3-1.3 .86 .86 0 0 0-1.2 .7M453.8 403.3v14M480.8 411.7h1.9l-1.3 2.8"/>
<path d="M514.9 403.3v14M542.1 411.8v.8l1.2 .4 .4 .5a.93 .93 0 0 1-.9 1 .93 .93 0 0 1-.9-1l1.7-1.2-.1-.5z"/>
<circle cx="312.7" cy="138.1" r="1.15"/>
<circle cx="317.2" cy="138.1" r="1.15"/>
<circle cx="367.5" cy="138.1" r="1.15"/>
<circle cx="404.3" cy="138.1" r="1.15"/>
<circle cx="303.6" cy="275.6" r=".33"/>
</g>
<!-- layer: Texto capa -->
<g fill="none" stroke="#000" stroke-width=".42">
<path d="M457.3 368.5v9.7M460.1 370.6v2l-1.4-2v2M460.9 371.3h.5M461.3 379.2l-2.7 6.4M462.3 371.3h.1M462.3 372.4h.1M488 372l1.8 4.2M489.8 372l-1.8 4.2M490.6 372l1.8 4.2M492.4 372l-1.8 4.2M493.2 372l1.9 4.2M495.1 372l-1.9 4.2"/>
<path d="M495.8 372l1.9 4.2M497.7 372l-1.9 4.2M498.5 372l1.8 4.2M500.3 372l-1.8 4.2M501.1 372l1.8 4.2M502.9 372l-1.8 4.2M503.7 372l1.9 4.2M505.6 372l-1.9 4.2M506.4 372l1.8 4.2M508.2 372l-1.8 4.2M509 372l1.8 4.2M510.8 372l-1.8 4.2"/>
<path d="M511.6 372l1.9 4.2M513.5 372l-1.9 4.2M514.3 372l1.8 4.2M516.1 372l-1.8 4.2M516.9 372l1.8 4.2M518.7 372l-1.8 4.2M519.5 372l1.9 4.2M521.4 372l-1.9 4.2M522.1 372l1.9 4.2M524 372l-1.9 4.2M524.8 372l1.8 4.2M526.6 372l-1.8 4.2"/>
<path d="M527.4 372l1.8 4.2M529.2 372l-1.8 4.2M530 372l1.9 4.2M531.9 372l-1.9 4.2M532.7 372l1.8 4.2M534.5 372l-1.8 4.2M535.3 372l1.8 4.2M537.1 372l-1.8 4.2M537.9 372l1.9 4.2M539.8 372l-1.9 4.2M375 388.7h1.4M375.7 388.7v2.1"/>
<path d="M376.8 388.7v2.1M377 388.3l-.2 .2M377.6 388.7h1.4M378.3 388.7v2.1M379.4 388.7v1.5l.6 .6 .7-.3 .1-1.8M381.6 388.7v2.1h1.2M383.5 389l.2-.2a.94 .94 0 0 1 1.2 1 .94 .94 0 0 1-1.4 .7zM385.5 389.4h.1M385.5 390.6h.1M421.2 395.9a5.9 5.9 0 0 0 0 6.4M422.2 398.9h1.1a1.21 1.21 0 0 0 .7-1.1 1.21 1.21 0 0 0-.7-1.1h-1.1v4.2M424.9 398.7l1.6-.2 .3-.6-.3-1-1.6-.2v4.2"/>
<path d="M425.8 398.7l1 2.2M428.2 396.9l.3-.2a1.81 1.81 0 0 1 1.3 2.6l-.2 .6a.92 .92 0 0 1-.4 .8 .92 .92 0 0 1-1 0l-.5-1.4 .1-1.6zM430.9 390.7a.97 .97 0 0 0-1.6-.4 .97 .97 0 0 0 .3 1.5l1 .7 .3 1.1a.99 .99 0 0 1-.9 .7 .99 .99 0 0 1-.9-.7M431.7 392h1M431.9 396.7v3.2l-.5 1-.7-.4-.1-1M432.7 398.7h1M433.4 390.1h-1.7v4.1h1.7M434.4 396.7h-1.7v4.2h1.7M435.2 396.7h1.8M436.1 396.7v4.2M436.2 391.1a.92 .92 0 0 0-.5-.9 .92 .92 0 0 0-1 .1 3.2 3.2 0 0 0 .3 3.9 1.14 1.14 0 0 0 1.2-1.5h-.7M436.9 390.1v2.9l.2 .6 .6 .6 1-.6 .1-3.5"/>
<path d="M438 381a1.04 1.04 0 0 0-1.7-.8 2.92 2.92 0 0 0 .3 4 1.2 1.2 0 0 0 1.4-1.6h-.8M438.1 396.9l.2-.2a1.8 1.8 0 0 1 1.3 2.6l-.1 .6a.92 .92 0 0 1-.5 .8 .92 .92 0 0 1-.9 0l-.6-1.4 .2-1.6zM438.9 382l1.8-.2 .3-.6-.3-1-1.8-.2v4.2M439.9 382l1.1 2.2M441.7 390.1v4.1l-1.9-4.1v4.1M442 384.2l1.2-4.2 1.2 4.2M442.5 382.8h1.5M442.7 390.1h.9a2.74 2.74 0 0 1 0 4.1h-.9zM442.9 396.7h.9a2.74 2.74 0 0 1 0 4.2h-.9zM445.3 384.2v-4.2l1.2 4.2 1.2-4.2v4.2M445.5 394.2l1-4.1 1.1 4.1M445.7 398.7h1"/>
<path d="M445.9 392.8h1.3M447.4 396.7h-1.7v4.2h1.7M448.9 384.2l1.2-4.2 1.2 4.2M449.3 382.8h1.5M450.9 394.2l1-4.1 1.1 4.1M451.3 392.8h1.3M452.2 380h1a2.56 2.56 0 0 1 0 4.2h-1zM452.5 397.3a.97 .97 0 0 0-1.5-.4 .97 .97 0 0 0 .2 1.6l.8 .4a1.04 1.04 0 0 1 .5 1.4 1.04 1.04 0 0 1-1.6 .4l-.2-.4M453.3 396.7v4.2M453.8 390.1l1 4.1 1.1-4.1M455.9 380.2l.3-.2a1.82 1.82 0 0 1 1.5 2.6l-.1 .6a1.05 1.05 0 0 1-1.1 1 1.05 1.05 0 0 1-1-1l-.2-1.6zM456.2 397.3a.97 .97 0 0 0-1.6-.4 .97 .97 0 0 0 .3 1.6l.8 .4a1.04 1.04 0 0 1 .5 1.4 1.04 1.04 0 0 1-1.6 .4l-.2-.4"/>
<path d="M456.4 394.2l1.1-4.1 1 4.1M456.8 392.8h1.3M457 396.7h1.8M457.9 396.7v4.2M459.3 390.1v4.1h1.6M459.4 398.7h1M461.1 396.7h-1.7v4.2h1.7M461.5 390.1v4.1M461.9 382l1.8-.2 .3-.6-.3-1-1.8-.2v4.2M462.6 394.2l1-4.1 1.1 4.1M462.9 382l1.1 2.2M463 392.8h1.3"/>
<path d="M465.4 399.5h1.3M466.5 394.2l.4 1.2h-.6M467.1 380.6a1.05 1.05 0 0 0-1.4-.6 1.05 1.05 0 0 0-.5 1.4l1.3 .8a1.11 1.11 0 0 1 .3 1.8 1.11 1.11 0 0 1-1.8-.4M467.4 391.1a.92 .92 0 0 0-.4-.9 .92 .92 0 0 0-1 .1 3.2 3.2 0 0 0 .3 3.9 1.02 1.02 0 0 0 1.1-1M468.2 394.2l1.1-4.1 1 4.1M468.6 392.8h1.3M469.8 397.3a.97 .97 0 0 0-1.6-.4 .97 .97 0 0 0 .2 1.6l.8 .4a1.04 1.04 0 0 1 .5 1.4 1.04 1.04 0 0 1-1.5 .4l-.3-.4M469.8 389.3l-.3 .5-.6-.4-.3 .5M471.7 390.3l.2-.2a1.82 1.82 0 0 1 1.3 2.6l-.1 .5a.93 .93 0 0 1-.5 .9 .93 .93 0 0 1-.9-.1l-.6-1.3v-1.1zM473 398.7h1.1M474.8 396.7h-1.8v4.2h1.8M475.5 396.7v4.2h1.6"/>
<path d="M476.5 392.5h2.4M477.8 398.9h1M479.2 395.9l-1.2 .8M479.5 397.1h-1.7v3.8h1.7M480.3 396.7h1.8M481.2 396.7v4.2M482.4 392.3l1.6-.3 .3-.5-.3-1.2-1.6-.2v4.1M482.6 398.7l1.6-.2 .3-.6-.3-1-1.6-.2v4.2M483.6 398.7l.9 2.2M485.3 391.1l.2-.6a.89 .89 0 0 1 1.3-.2 .89 .89 0 0 1 0 1.3l-1.6 2.6h1.8M485.4 396.7v4.2M488.4 397.7a.92 .92 0 0 0-.4-.9 .92 .92 0 0 0-1 .1 3.2 3.2 0 0 0 .2 4 1.02 1.02 0 0 0 1.2-1"/>
<path d="M489.7 396.9l.3-.2a1.8 1.8 0 0 1 1.3 2.6l-.1 .6a.92 .92 0 0 1-.5 .8 .92 .92 0 0 1-1 0l-.5-1.4 .1-1.6zM493.9 397.3a.97 .97 0 0 0-1.5-.4 .97 .97 0 0 0 .2 1.6l.8 .4a1.04 1.04 0 0 1 .5 1.4 1.04 1.04 0 0 1-1.5 .4l-.3-.4M494.7 395.9a5.9 5.9 0 0 1 0 6.4M461.9 400.9v-4.2l1 4.2 1.1-4.2v4.2M465 400.9l1.1-4.2 1 4.2"/>
<circle cx="461.1" cy="370.8" r=".29"/>
</g>
<g font-size="9.3">
<text x="151.7" y="31">CÓDIGO PEÇA</text>
<text x="208.1" y="45.9">TRANSFORMADOR WEG A SECO 1000kVA 13,8kV/380V 3F+N+PE</text>
<text x="145.3" y="80.8">380/115V 100VA</text>
<text x="208.1" y="98.1">TRANSFORMADOR DE CORRENTE 1600/5A</text>
</g>
<g font-size="8.4">
<text x="208.5" y="63.1">DISJUNTOR CAIXA MOLDADA 160A 3 polos 36kA -Térmico ajustável e magnético fixo</text>
<text x="208.5" y="72">DISJUNTOR CAIXA MOLDADA 16A 3 polos 36kA -Térmico e magnético fixos</text>
<text x="208.5" y="115.4">DISJUNTOR CAIXA MOLDADA 500A 3 polos 50kA - Térmico e magnético ajustável</text>
<text x="208.5" y="124.2">DISJUNTOR CAIXA MOLDADA 200A 3 polos 36kA -Térmico ajustável e magnético fixo</text>
<text x="208.5" y="133">DISJUNTOR CAIXA MOLDADA 400A 3 polos 36kA - Térmico e magnético ajustável</text>
<text x="208.5" y="150.3">DISJUNTOR CAIXA MOLDADA 160A 3 polos 36kA -Térmico ajustável e magnético fixo</text>
<text x="208.5" y="176.4">DISJUNTOR CAIXA MOLDADA 200A 3 polos 36kA -Térmico ajustável e magnético fixo</text>
<text x="208.5" y="194">DISJUNTOR CAIXA MOLDADA 250A 3 polos 36kA -Térmico ajustável e magnético fixo</text>
<text x="208.5" y="210.6">INVERSOR DE FREQUÊNCIA 380-440V TRIFÁSICO 150CV HD:180A</text>
<text x="208.5" y="219.4">INVERSOR DE FREQUÊNCIA 380-440V TRIFÁSICO 30CV HD:49A</text>
<text x="208.5" y="272.3">DISJUNTOR CAIXA MOLDADA 125A 3 polos 36kA -Térmico e magnético fixo</text>
<text x="208.5" y="307.3">DISJUNTOR CAIXA MOLDADA 200A 3 polos 36kA -Térmico ajustável e magnético fixo</text>
<text x="208.5" y="316.1">DISJUNTOR CAIXA MOLDADA 160A 3 polos 36kA -Térmico ajustável e magnético fixo</text>
<text x="208.5" y="342.2">DISJUNTOR CAIXA MOLDADA 125A 3 polos 36kA -Térmico ajustável e magnético fixo</text>
<text x="208.5" y="358.8">INVERSOR DE FREQUÊNCIA 380-440V TRIFÁSICO 20CV HD:31A</text>
<text x="208.5" y="367.6">INVERSOR DE FREQUÊNCIA 380-440V TRIFÁSICO 75CV HD:115A</text>
</g>
<g font-size="7.9">
<text x="208.5" y="201.8">INVERSOR DE FREQUÊNCIA 380-440V TRIFÁSICO 50CV HD:73A</text>
<text x="208.5" y="227.9">INVERSOR DE FREQUÊNCIA 380-440V TRIFÁSICO 150CV ND:211A</text>
<text x="208.5" y="289.3">REATOR DE DESSINTONIA 1,222mH 77,5A</text>
<text x="208.5" y="297.4">BANCO DE CAPACITOR TRIFÁSICO FIXO 50kVAr 380V 60Hz</text>
<text x="527.8" y="402.5">FHO UNIARARAS</text>
</g>
<g font-size="7.5">
<text x="66.3" y="53.6">QGERAL</text>
<text x="109.7" y="53.6">QGF</text>
<text x="69.1" y="62.4">QDPS</text>
<text x="109.7" y="62.4">QGF</text>
<text x="71.3" y="71.3">QTP</text>
<text x="109.7" y="71.3">QGF</text>
<text x="109.7" y="79.7">QGF</text>
<text x="109.7" y="88.5">QGF</text>
<text x="109.7" y="97.4">QGF</text>
<text x="67" y="114.7">QAREA1</text>
<text x="109.7" y="114.7">QGF</text>
<text x="66.3" y="123.5">QAREA2</text>
<text x="109.7" y="123.5">QGF</text>
<text x="66.3" y="132.3">QAREA3</text>
<text x="109.7" y="132.3">QGF</text>
<text x="66.3" y="140.8">QGERAL</text>
<text x="69.1" y="149.6">QDPS</text>
<text x="69.5" y="175.7">QA12</text>
<text x="69.5" y="184.5">QA13</text>
<text x="69.5" y="193.3">QA14</text>
<text x="69.5" y="271.6">QA15</text>
<text x="146.8" y="289.3">DRW14-1,22V40</text>
<text x="66.3" y="306.6">QGERAL</text>
<text x="70.2" y="332.7">QA21</text>
<text x="69.5" y="341.5">QA22</text>
<text x="69.5" y="350">QA23</text>
</g>
<g font-size="7.1">
<text x="40.9" y="30">FOLHA</text>
<text x="71.3" y="30">TAG</text>
<text x="106.9" y="30">LOCAL</text>
<text x="513.6" y="30">FABRICANTE</text>
<text x="45.9" y="44.8">04</text>
<text x="155.9" y="44.8">14543301</text>
<text x="45.9" y="53.3">04</text>
<text x="139.3" y="53.3">DWA1600S-1600-3ET</text>
<text x="208.5" y="53.3">DISJUNTOR DWA1600S-E1600-3 CAIXA MOLDADA TRIPOLAR 1600A WEG</text>
<text x="484" y="53.3">WEG</text>
<text x="45.9" y="62.1">04</text>
<text x="143.9" y="62.1">DWB160N160-3DF</text>
<text x="484" y="62.1">WEG</text>
<text x="45.9" y="70.9">04</text>
<text x="145.7" y="70.9">DWB160N16-3DX</text>
<text x="484" y="70.9">WEG</text>
<text x="45.9" y="79.7">04</text>
<text x="73" y="79.4">TP</text>
<text x="484.4" y="79.4">SIEMENS</text>
<text x="45.9" y="88.2">04</text>
<text x="73" y="88.2">TC</text>
<text x="208.5" y="88.2">MULTIMEDIDOR DE GRANDEZAS</text>
<text x="484.4" y="88.2">SIEMENS</text>
<text x="45.9" y="97">04</text>
<text x="158" y="97">DWB160</text>
<text x="484.4" y="97">SCHNEIDER</text>
<text x="45.9" y="105.8">04</text>
<text x="109.7" y="105.8">QGF</text>
<text x="158.4" y="105.8">941315</text>
<text x="45.9" y="114.3">04</text>
<text x="144.3" y="114.3">DWB650S500-3DA</text>
<text x="484" y="114.3">WEG</text>
<text x="45.9" y="123.1">04</text>
<text x="143.9" y="123.1">DWB250N200-3DF</text>
<text x="484" y="123.1">WEG</text>
<text x="45.9" y="131.9">04</text>
<text x="143.9" y="131.9">DWB400N400-3DA</text>
<text x="484" y="131.9">WEG</text>
<text x="105.5" y="140.4">AREA 1</text>
<text x="484" y="140.4">WEG</text>
<text x="45.9" y="149.2">04</text>
<text x="105.5" y="149.2">AREA 1</text>
<text x="143.9" y="149.2">DWB160N160-3DF</text>
<text x="484" y="149.2">WEG</text>
<text x="45.9" y="158">04</text>
<text x="71.3" y="158">DPS</text>
<text x="105.5" y="158">AREA 1</text>
<text x="158.4" y="158">952405</text>
<text x="484.4" y="158">DEHN</text>
<text x="45.9" y="166.9">04</text>
<text x="70.2" y="166.9">QA11</text>
<text x="146.8" y="166.9">MPW80-3-U080</text>
<text x="45.9" y="175.3">04</text>
<text x="105.5" y="175.3">AREA 1</text>
<text x="143.9" y="175.3">DWB250N200-3DF</text>
<text x="484" y="175.3">WEG</text>
<text x="45.9" y="184.1">04</text>
<text x="105.5" y="184.1">AREA 1</text>
<text x="146.8" y="184.1">MPW80-3-U050</text>
<text x="208.5" y="184.1">DISJUNTOR MOTOR AZ 40-50 A</text>
<text x="484" y="184.1">WEG</text>
<text x="45.9" y="193">04</text>
<text x="105.5" y="193">AREA 1</text>
<text x="141.8" y="193">DWB250N-250-3DF</text>
<text x="484" y="193">WEG</text>
<text x="70.2" y="201.4">GA11</text>
<text x="105.5" y="201.4">AREA 1</text>
<text x="484" y="201.4">WEG</text>
<text x="45.9" y="210.3">04</text>
<text x="69.5" y="210.3">GA12</text>
<text x="105.5" y="210.3">AREA 1</text>
<text x="146.8" y="210.3">CFW500G0211T4</text>
<text x="484" y="210.3">WEG</text>
<text x="45.9" y="219.1">04</text>
<text x="69.5" y="219.1">GA13</text>
<text x="105.5" y="219.1">AREA 1</text>
<text x="146.8" y="219.1">CFW500E49P0T4</text>
<text x="484" y="219.1">WEG</text>
<text x="45.9" y="227.9">04</text>
<text x="146.8" y="227.9">CFW500G0211T4</text>
<text x="45.9" y="236.4">04</text>
<text x="70.6" y="236.4">LA11</text>
<text x="105.5" y="236.4">AREA 1</text>
<text x="149.2" y="236.4">1321-3R80-B</text>
<text x="208.5" y="236.4">REATOR DE ENTRADA 80A 0.4mH</text>
<text x="484.4" y="236.4">ROCKWELL</text>
<text x="45.9" y="245.2">04</text>
<text x="70.2" y="245.2">LA12</text>
<text x="105.5" y="245.2">AREA 1</text>
<text x="147.5" y="245.2">1321-3R200-B</text>
<text x="208.5" y="245.2">REATOR DE ENTRADA 200A 0.11mH</text>
<text x="484.4" y="245.2">ROCKWELL</text>
<text x="45.9" y="254">04</text>
<text x="70.2" y="254">LA13</text>
<text x="105.5" y="254">AREA 1</text>
<text x="149.2" y="254">1321-3R55-B</text>
<text x="208.5" y="254">REATOR DE ENTRADA 55A 0.5mH</text>
<text x="484.4" y="254">ROCKWELL</text>
<text x="69.8" y="262.5">LA14</text>
<text x="105.5" y="262.5">AREA 1</text>
<text x="208.5" y="262.5">REATOR DE ENTRADA 200A 0.11mH</text>
<text x="484.4" y="262.5">ROCKWELL</text>
<text x="45.9" y="271.3">04</text>
<text x="105.5" y="271.3">AREA 1</text>
<text x="143.9" y="271.3">DWB160B125-3DX</text>
<text x="484" y="271.3">WEG</text>
<text x="45.9" y="280.1">04</text>
<text x="70.2" y="280.1">KA11</text>
<text x="105.5" y="280.1">AREA 1</text>
<text x="141.8" y="280.1">CWBC65-21-30D23</text>
<text x="484" y="280.1">WEG</text>
<text x="45.9" y="288.9">04</text>
<text x="70.2" y="288.6">LA15</text>
<text x="105.5" y="288.6">AREA 1</text>
<text x="484" y="288.6">WEG</text>
<text x="45.9" y="297.4">04</text>
<text x="68.4" y="297.4">BCA11</text>
<text x="105.5" y="297.4">AREA 1</text>
<text x="151.7" y="297.4">BCW50V40 T</text>
<text x="484" y="297.4">WEG</text>
<text x="45.9" y="306.2">04</text>
<text x="105.1" y="306.2">AREA 2</text>
<text x="143.9" y="306.2">DWB250N200-3DF</text>
<text x="484" y="306.2">WEG</text>
<text x="45.9" y="315">04</text>
<text x="69.1" y="315">QDPS</text>
<text x="143.9" y="315">DWB160N160-3DF</text>
<text x="45.9" y="323.5">04</text>
<text x="71.3" y="323.5">DPS</text>
<text x="105.1" y="323.5">AREA 2</text>
<text x="158.4" y="323.5">952405</text>
<text x="484.4" y="323.5">DEHN</text>
<text x="45.9" y="332.3">04</text>
<text x="105.1" y="332.3">AREA 2</text>
<text x="146.8" y="332.3">MPW40-3-U032</text>
<text x="208.5" y="332.3">DISJUNTOR MOTOR AZ 25-32 A</text>
<text x="484" y="332.3">WEG</text>
<text x="45.9" y="341.1">04</text>
<text x="105.1" y="341.1">AREA 2</text>
<text x="141.8" y="341.1">DWB160N-125-3DF</text>
<text x="484" y="341.1">WEG</text>
<text x="105.1" y="349.6">AREA 2</text>
<text x="208.5" y="349.6">DISJUNTOR MOTOR AZ 40-50 A</text>
<text x="484" y="349.6">WEG</text>
<text x="45.9" y="358.4">04</text>
<text x="70.2" y="358.4">GA21</text>
<text x="105.1" y="358.4">AREA 2</text>
<text x="146.8" y="358.4">CFW500D31P0T4</text>
<text x="484" y="358.4">WEG</text>
<text x="45.9" y="367.2">04</text>
<text x="69.5" y="367.2">GA22</text>
<text x="105.1" y="367.2">AREA 2</text>
<text x="146.8" y="367.2">CFW500G0142T4</text>
<text x="484" y="367.2">WEG</text>
</g>
<g font-size="6.6">
<text x="72" y="44.4">T01</text>
<text x="484" y="44.4">WEG</text>
<text x="71.3" y="105.5">DPS</text>
<text x="484.4" y="105.5">DEHN</text>
<text x="45.9" y="140.4">04</text>
<text x="144.3" y="140.4">DWB650S500-3DA</text>
<text x="105.5" y="166.5">AREA 1</text>
<text x="208.5" y="166.5">DISJUNTOR-MOTOR AZ 65-80 A</text>
<text x="484" y="166.5">WEG</text>
<text x="45.9" y="201.4">04</text>
<text x="146.8" y="201.4">CFW500F88P0T4</text>
<text x="69.5" y="227.5">GA14</text>
<text x="105.5" y="227.5">AREA 1</text>
<text x="484" y="227.5">WEG</text>
<text x="45.9" y="262.5">04</text>
<text x="147.5" y="262.5">1321-3R200-B</text>
<text x="105.1" y="314.7">AREA 2</text>
<text x="484" y="314.7">WEG</text>
<text x="45.9" y="349.6">04</text>
<text x="146.8" y="349.6">MPW80-3-U050</text>
</g>
<g font-size="5.7">
<text x="566.9" y="376.4">00</text>
<text x="373.9" y="383.5">ÁREA:</text>
<text x="546.8" y="384.9">05</text>
<text x="554.9" y="384.9">de</text>
<text x="562" y="384.9">06</text>
</g>
<g font-size="5.3">
<text x="555.3" y="373.9">REV.:</text>
<text x="547.2" y="409.6">A2-594X420mm</text>
</g>
<text font-size="4.9" x="527.4" y="383.5">FOLHA:</text>
<g font-size="2.6">
<text x="406" y="374.6">-</text>
<text x="549.6" y="392.3">-</text>
</g>
</svg>
